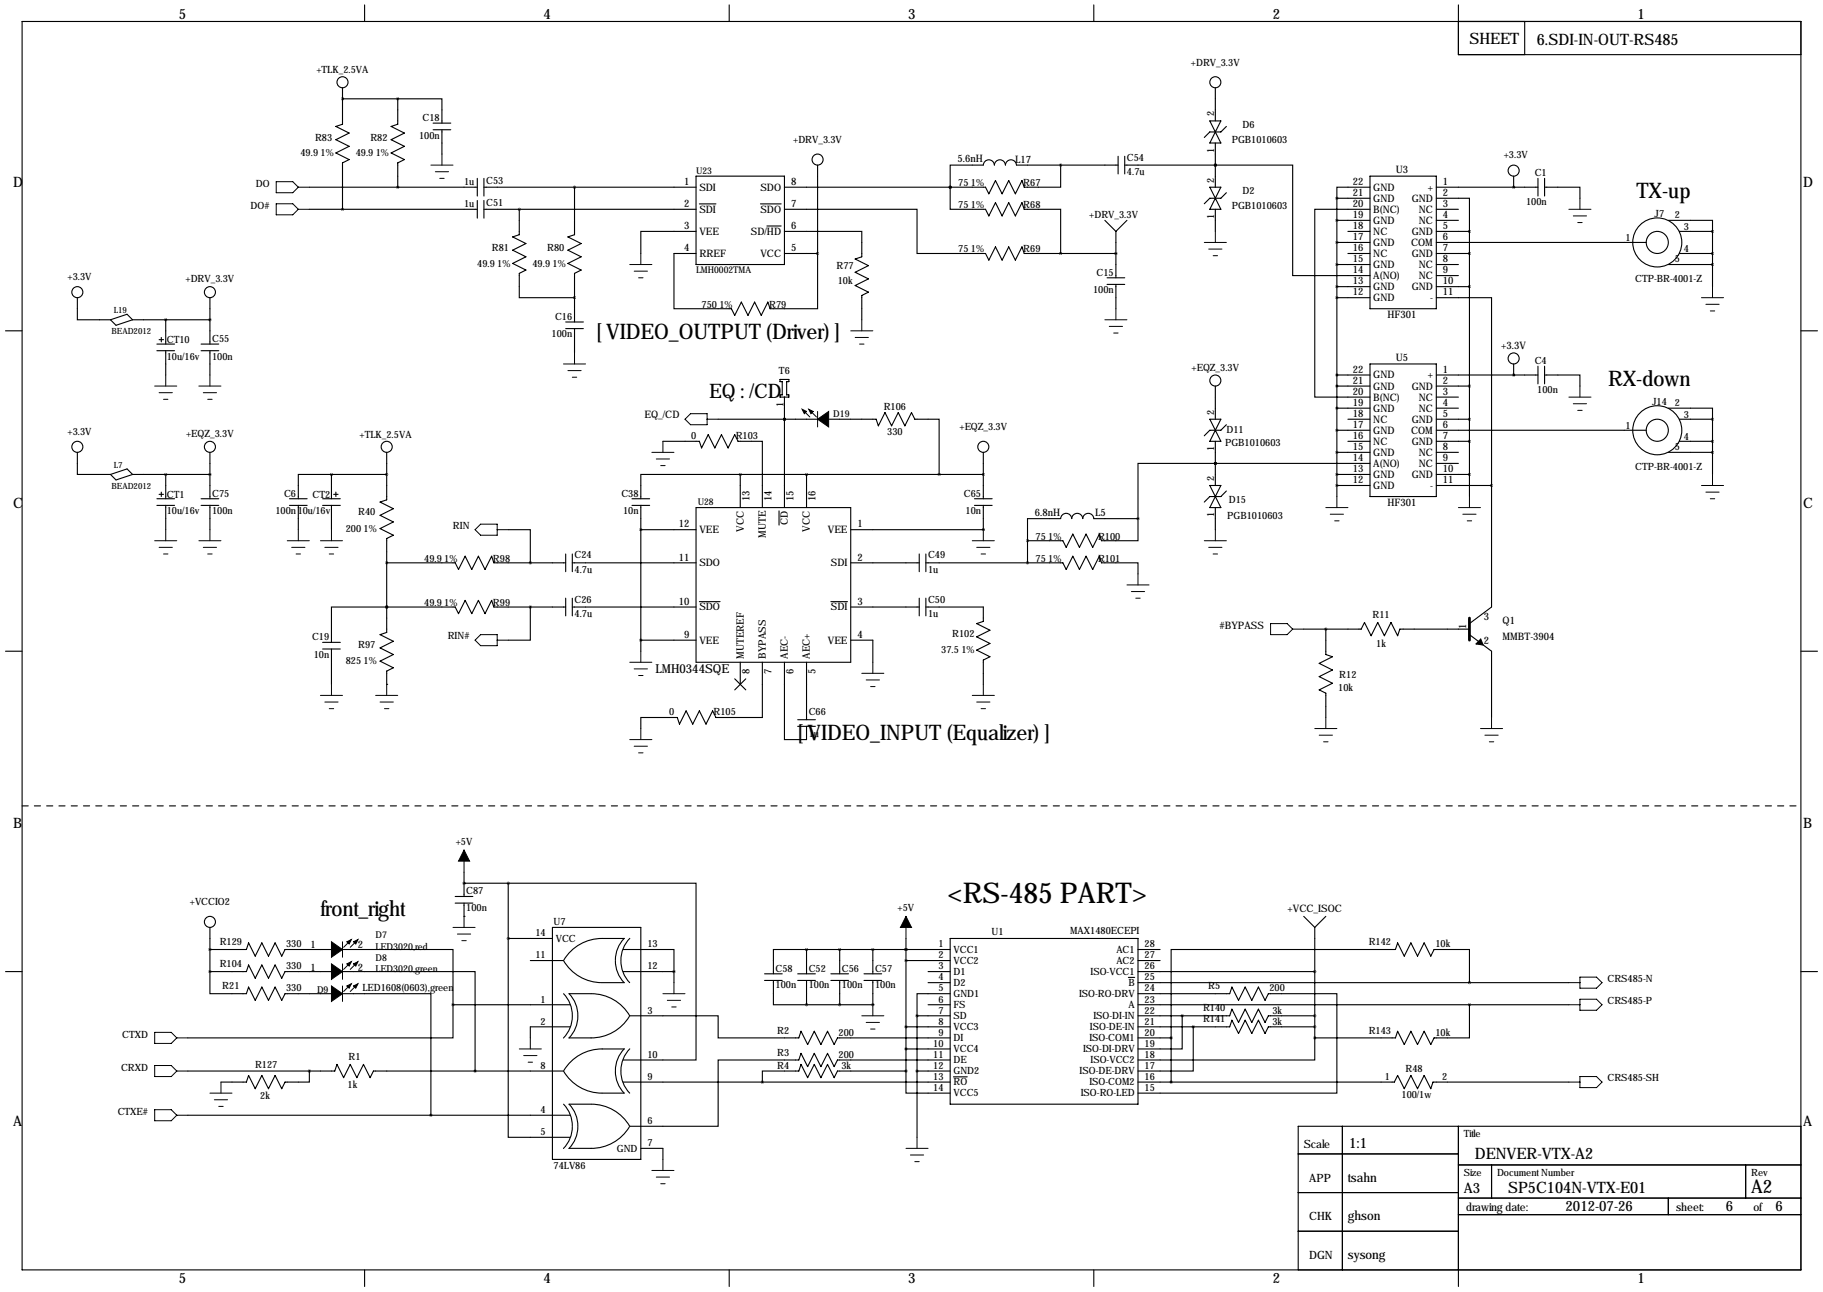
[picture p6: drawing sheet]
<svg xmlns="http://www.w3.org/2000/svg" width="419mm" height="297mm" viewBox="0 0 419 297" stroke-linecap="round" stroke-linejoin="round" font-family="sans-serif">
<g fill="none" stroke="#000" stroke-width=".25">
<path d="M5.1 4.9h408.9v287.1h-408.9zM83.8 1.1v3.8M167.6 1.1v3.8M251.5 1.1v3.8M335.3 1.1v11.5h78.7M350.5 4.9v7.7M78.7 22.7h.1M78.7 20.2v8.4l-1.5 .5 3.1 1.5-3.1 1.5 3.1 1.5-3.1 1.6 3.1 1.5-1.6 .8v10.6M78.7 22.7h12.7M91.4 22.7h10.2v5.6M91.4 22.7v5.9l-1.5 .5 3.1 1.5-3.1 1.5 3.1 1.5-3.1 1.6 3.1 1.5-1.6 .8v5.5M99.6 28.3h4"/>
<path d="M99.6 29.8h4M101.6 29.8v5.6M188 38v20.3M243.8 38v5h-8.3l-.6-1.5-1.5 3.1-1.5-3.1-1.5 3.1-1.5-3.1-1.6 3.1-.7-1.6h-46.3M257 38h-23.3a1.27 1.27 0 0 0-1.3-1.3 1.27 1.27 0 0 0-1.3 1.2 1.27 1.27 0 0 0-1.2-1.2 1.27 1.27 0 0 0-1.3 1.2 1.27 1.27 0 0 0-1.3-1.2 1.27 1.27 0 0 0-1.2 1.2l-7.7 .1v5M257 35.9v4.1M258.6 35.9v4.1M258.6 38h20.8M278.1 27.8h2.6l-2.6 5.1h2.6zM279.4 38h17.8v25.4h17.8M279.4 38h.1M279.4 20.2v7.6"/>
<path d="M279.4 32.9v10.1M281.9 29.1l-1.2 1.2h-2.6l-1.2 1.3M71.1 43h38.6M71.1 48.1h38.6M109.7 41v4.1M109.7 46.1v4.1M111.3 43h48.7M111.3 48.1h48.7M111.3 41v4.1M111.3 46.1v4.1M119.4 48.1v5.9l-1.5 .5 3 1.5-3 1.5 3 1.5-3 1.6 3 1.5-1.5 .8v5.5h12.7M132.1 43v11l-1.5 .5 3 1.5-3 1.5 3 1.5-3 1.6 3 1.5-1.5 .8v11.1"/>
<path d="M160 53.2h-12.7v5.1M160 58.3h-5.1v12.7h13.2l.8 1.5 1.5-3 1.6 3 1.5-3 1.5 3 1.5-3 .5 1.5h11v-12.7M160 40.5h20.3v20.3h-20.3zM160.8 46.9h3.8M174.8 46.9h4.8M176.3 52h3.3M180.3 48.1h30.5v10.2h15.8l.7 1.5 1.6-3 1.5 3 1.5-3 1.5 3 1.5-3 .6 1.5h21M180.3 53.2h17.8v5.8l-1.5 .5 3 1.6-3 1.5 3 1.5-3 1.5 3 1.6-1.5 .7v5.6M180.3 58.3h7.7M218.4 43v5.1h8.2l.7 1.5 1.6-3 1.5 3 1.5-3 1.5 3 1.5-3 .6 1.5h8.3v10.2M218.4 43h.1M254 50.7l2.5 2.5"/>
<path d="M256.5 53.2v10.7M259.1 50.7l-2.6 2.5M278.1 43l2.6 5.1h-2.6l2.6-5.1zM279.4 48.1v5.1M281.9 44.3l-1.2 1.3h-2.6l-1.2 1.2M307.3 55.7h7.7M307.3 50.7h7.7M307.3 45.6h7.7M307.3 45.6v68.6M309.9 53.2h5.1M309.9 58.3h5.1M315 43h-7.7v2.6"/>
<path d="M315 48.1h-12.7v43.2h12.7M315 40.5h15.2v30.5h-15.2zM330.2 45.6h7.6v7.6M330.2 55.7h48.3M330.2 50.7h5.1M330.2 53.2h7.6M330.2 58.3h7.6M330.2 43h23.4M330.2 48.1h5.1M337.8 53.2v61M348 43h.1M348 40.5v2.5"/>
<path d="M353.6 41v4.1M355.1 43h8.1v2.6M355.1 41v4.1M383.5 50.7h10.2v2.5M386.1 53.2h7.6M386.1 58.3h7.6M393.7 53.2v12.7M1.3 76.1h3.8M17.8 68.4v5.1h7.6M25.4 73.5l3.8-1.3 1.3 1.3M25.4 73.5l1.3 1.3 3.8-1.3M30.5 73.5h17.8"/>
<path d="M36.1 79.1h4M36.6 78.1h1M37.1 77.6v1M38.1 73.5v5.6M46.2 79.1h4.1M48.3 68.4v10.7M130 74h4.1M130 75.6h4.1M132.1 75.6v5.5M254.5 63.9h4.1M254.5 65.4h4.1M256.5 65.4v5.6"/>
<path d="M307.3 60.8h7.7M307.3 65.9h7.7M307.3 68.4h7.7M330.2 68.4h12.7v43.2M330.2 60.8h5.1M330.2 63.4h5.1M330.2 65.9h7.6M383.5 60.8h10.2M414 76.1h3.8M36.1 80.6h4M38.1 80.6v5.6M46.2 80.6h4.1"/>
<path d="M48.3 80.6v5.6M165.1 96.4h22.9M179.3 87.2h2.1v.5h-.6v3.1h.6v.5h-2.1v-.5h.5v-3.1h-.5zM180.3 96.4h.1M180.3 91.3v25.4M190.5 96.4h10.9l.5 1.5 1.6-3 1.5 3 1.5-3 1.5 3 1.5-3 .8 1.5h5.6v12.7M278.1 96.4h2.6l-2.6 5.1h2.6zM279.4 88.8v7.6M281.9 97.6l-1.2 1.3h-2.6l-1.2 1.3M307.3 98.9h7.7M307.3 93.8h7.7M307.3 86.2h7.7"/>
<path d="M307.3 88.8h7.7M309.9 96.4h5.1M315 83.7h15.2v30.5h-15.2zM330.2 98.9h48.3M330.2 93.8h5.1M330.2 96.4h7.6M330.2 86.2h23.4M330.2 88.8h7.6M330.2 91.3h5.1M348 86.2h.1M348 83.7v2.5M353.6 84.2v4.1"/>
<path d="M355.1 86.2h8.1v2.6M355.1 84.2v4.1M383.5 93.8h10.2v2.6M386.1 96.4h7.6M393.7 96.4v12.7M17.8 104v5.1h7.6M25.4 109.1l3.8-1.3 1.3 1.3M25.4 109.1l1.3 1.2 3.8-1.2M30.5 109.1h17.8M36.1 114.7h4M36.1 116.2h4M36.6 113.7h1"/>
<path d="M37.1 113.1v1.1M38.1 109.1v5.6M38.1 116.2v5.6M46.2 114.7h4.1M46.2 116.2h4.1M48.3 104v10.7M48.3 116.2v5.6M66.5 114.7h4.1M66.5 116.2h4.1M68.6 116.2v5.6M74.2 114.7h4M74.2 116.2h4"/>
<path d="M76.2 109.1h-7.6v5.6M76.2 109.1h12.7M76.2 109.1v5.6M76.2 116.2v5.6M76.7 113.7h1M77.2 113.1v1.1M88.9 104v10.9l-1.5 .5 3 1.6-3 1.5 3 1.5-3 1.5 3 1.5-1.5 .8v21.6l-1.5 .5 3 1.5-3 1.6 3 1.5-3 1.5 3 1.5-1.5 .8v3M145.3 114.7h4.1M145.3 116.2h4.1M147.3 116.2v33.5M152.4 101.5h8.4l.5 1.5 1.5-3.1 1.5 3.1 1.6-3.1 1.5 3.1 1.5-3.1 .8 1.6h5.6v15.2M160 116.7h35.6v35.6h-35.6z"/>
<path d="M170.2 109.1h-22.9v5.6M170.2 109.1h55.9M170.2 109.1v7.6M179.1 117.5v3.2M185.4 109.1v7.6M224 114.7h4.1M224 116.2h4.1M226.1 104v10.7M226.1 116.2v5.6M243.8 119.2h-7.6v5.1M243.8 119.2a1.27 1.27 0 0 1 1.3-1.2 1.27 1.27 0 0 1 1.3 1.2M246.4 119.2a1.27 1.27 0 0 1 1.3-1.2 1.27 1.27 0 0 1 1.2 1.2"/>
<path d="M248.9 119.2a1.27 1.27 0 0 1 1.3-1.2 1.27 1.27 0 0 1 1.3 1.2h10.1M261.6 119.2v5.1h-8.4l-.5-1.5-1.5 3-1.5-3-1.5 3-1.6-3-1.5 3-.8-1.5h-8.1M278.1 111.6h2.6l-2.6 5.1h2.6zM279.4 106.5h-17.8v12.7M279.4 106.5h.1M279.4 106.5h35.6M279.4 101.5v10.1M279.4 116.7v5.1M281.9 112.9l-1.2 1.3h-2.6l-1.2 1.2M307.3 104h7.7M307.3 109.1h7.7M307.3 111.6h7.7"/>
<path d="M309.9 101.5h5.1M330.2 101.5h7.6M330.2 104h5.1M330.2 106.5h5.1M330.2 109.1h7.6M330.2 111.6h12.7M342.9 111.6v28l-5.1 3.8M383.5 104h10.2M386.1 101.5h7.6M88.9 139.6h-12.7v8.1M88.9 139.6h.1M88.9 129.4h15.7l.8 1.5 1.5-3 1.6 3 1.5-3 1.5 3 1.5-3 .5 1.5h16.5"/>
<path d="M88.9 139.6h15.7l.8 1.5 1.5-3.1 1.6 3.1 1.5-3.1 1.5 3.1 1.5-3.1 .5 1.6h16.5M116.8 121.8h5.1v7.6M121.9 139.6v7.6h-5.1M130 127.4v4M130 137.5v4.1M131.6 129.4h28.4M131.6 139.6h28.4M131.6 127.4v4M131.6 137.5v4.1M147.3 121.8h12.7M160.8 138.3h4.7M191 138.3h3.8"/>
<path d="M195.6 129.4h15.7M195.6 139.6h15.7M195.6 121.8h30.5M211.3 127.4v4M211.3 137.5v4.1M212.9 129.4h31.4l.8 1.5 1.5-3 1.6 3 1.5-3 1.5 3 1.5-3 .5 1.5h8.4v2.5M212.9 139.6h13.2v3.3l-1.6 .5 3.1 1.5-3.1 1.5 3.1 1.5-3.1 1.6 3.1 1.5-1.5 .8v5.5M212.9 127.4v4M212.9 137.5v4.1M226.1 121.8h.1M236.2 124.3v5.1M1.3 149.7h3.8"/>
<path d="M74.2 147.7h4M74.2 149.2h4M76.2 149.2v8.1M88.9 157.3h.1M147.3 147.2h12.7M168.9 156.1l2.5 2.5M170.2 152.3v5M171.4 156.1l-2.5 2.5M175.3 152.3v12.7h-10.7l-.8-1.6-1.5 3.1-1.5-3.1-1.5 3.1-1.6-3.1-1.5 3.1-.5-1.5h-8.4v2.5M180.3 152.3v17.7h5.1v-3M185.4 152.3v13.2M195.6 147.2h5.1v5.1"/>
<path d="M299.7 144.6h13.2l.8-1.5 1.5 3.1 1.5-3.1 1.6 3.1 1.5-3.1 1.5 3.1 .5-1.6h16M304.8 144.6v5.9l1.5 .5-3 1.5 3 1.5-3 1.6 3 1.5-3 1.5 1.5 .8v5.6M337.8 145.9l5.1 3.8v15.3M414 149.7h3.8M183.4 167h4.1M183.4 165.5h4.1M48.3 213.2v10.2M48.3 218.3h8.3l.5-1.5 1.6 3 1.5-3 1.5 3 1.5-3 1.6 3 .7-1.5h10.7M78.7 218.3h25.4v12.7M104.6 206.1h4.1M104.6 207.6h4.1M106.7 210.7h.1"/>
<path d="M106.7 203.1h.1M106.7 200.5v5.6M106.7 207.6v3.1M106.7 203.1h10.1M116.8 203.1h43.2v40.6h-16.7M116.8 215.8v45.7h14.3M116.8 215.8h10.2M116.8 203.1v12.7M127 213.2h20.3v53.4h-20.3zM143.3 218.3h11.6v5.1M144.8 215.7a7.2 7.2 0 0 0-2.1 5M185.4 218.3h-7.6v5.6"/>
<path d="M185.4 218.3h33M185.4 218.3v5.6M193 218.3v5.6M200.7 218.3v5.6M208.3 218.3h.1M208.3 215.8v30.4M218.4 215.8h43.2v38.1h-43.2zM261.6 218.3h5.1M299.7 210.7l2.6 2.5M302.3 213.2v25.4M304.8 210.7l-2.5 2.5M1.3 223.4h3.8"/>
<path d="M48.3 223.4v5.1h8.3l.5-1.6 1.6 3.1 1.5-3.1 1.5 3.1 1.5-3.1 1.6 3.1 .7-1.5h10.7M48.3 223.4h8.3l.5-1.5 1.6 3 1.5-3 1.5 3 1.5-3 1.6 3 .7-1.5h10.7M78.7 223.4h30.5v22.8M78.7 228.5h20.4v27.9M104.1 231v7.6h-60.9M104.1 231h27M121.9 220.8h7.6M129.6 220.8a10.2 10.2 0 0 0 8.8 5.1M129.6 228.5a7.2 7.2 0 0 1 2 5M129.6 220.7a10.2 10.2 0 0 1 8.8-4.9l5.1-.1a7.2 7.2 0 0 0-2 5M131.1 236.1h-9.2v2.5M131.6 233.6a7.2 7.2 0 0 1-2.1 5"/>
<path d="M132.8 233.6a7.2 7.2 0 0 1-2 5 21.8 21.8 0 0 0 8.2-.5 10.2 10.2 0 0 0 5.7-4.4M135.9 228.5h-5.1a7.2 7.2 0 0 1 2 5M135.9 228.5a10.2 10.2 0 0 1 8.9 5M141.5 220.9a7.2 7.2 0 0 0 2 5h-5.1M142.7 220.9a7.2 7.2 0 0 0 2.1 5M143.3 223.4h11.6M144.8 233.5h20.3v5.1h18.5l.5-1.5 1.6 3 1.5-3 1.5 3 1.5-3 1.6 3 .7-1.5h25.9M154.9 223.4v2.5M175.8 223.9h4M175.8 225.4h4M177.8 225.4v5.6h7.6M183.4 223.9h4.1"/>
<path d="M183.4 225.4h4.1M185.4 231h15.3M185.4 225.4v5.6M191 223.9h4.1M191 225.4h4.1M193 225.4v5.6M198.6 223.9h4.1M198.6 225.4h4.1M200.7 231h.1M200.7 225.4v5.6M208.3 236.1h10.1M208.3 220.8h10.1"/>
<path d="M210.8 233.5h7.6M210.8 233.5v28M213.4 223.4h5M213.4 231h5M213.4 225.9h5M218.4 228.5h-7.6v5M259.4 224.7h1.5M261.6 228.5h21.1l.5-1.6 1.5 3.1 1.6-3.1 1.5 3.1 1.5-3.1 1.5 3.1 .8-1.5h15.7v22.8h-45.7M261.6 223.4h40.7M261.6 233.5h21.1l.5-1.5 1.5 3.1 1.6-3.1 1.5 3.1 1.5-3.1 1.5 3.1 .8-1.6h10.7M261.6 238.6h7.6M261.6 231h99.1"/>
<path d="M261.6 236.1h21.1l.5-1.5 1.5 3 1.6-3 1.5 3 1.5-3 1.5 3 .8-1.5h10.7M261.6 225.9h99.1M261.6 220.8h5.1M269.2 238.6v10.2M271.8 233.5v7.7h-10.2M274.3 236.1v10.1h-12.7M302.3 238.6v5.1h-40.7M337.8 225.9v-7.6h-8.1l-.8 1.5-1.5-3-1.5 3-1.5-3-1.6 3-1.5-3-.5 1.5h-51.6v20.3M337.8 231v7.6h-8.1l-.8 1.5-1.5-3-1.5 3-1.5-3-1.6 3-1.5-3-.5 1.5h-18.5M414 223.4h3.8M43.2 246.2h33.8l.5-1.5 1.5 3.1 1.5-3.1 1.5 3.1 1.6-3.1 1.5 3.1 .8-1.6h43.7a10.2 10.2 0 0 0 8.8 5.1M43.2 256.4h87.9"/>
<path d="M71.1 246.2v2.6h-5.6l-.7 1.5-1.6-3-1.5 3-1.5-3-1.5 3-1.6-3-.5 1.5h-5.8M129.6 253.9a7.2 7.2 0 0 1 2 5M129.6 246.1a10.2 10.2 0 0 1 8.8-4.9l5.1-.1a7.2 7.2 0 0 0-2 5M131.6 259a7.2 7.2 0 0 1-2.1 5M132.8 259a7.2 7.2 0 0 1-2 5 21.8 21.8 0 0 0 8.2-.5 10.2 10.2 0 0 0 5.7-4.4M135.9 253.9h-5.1a7.2 7.2 0 0 1 2 5M141.5 246.3a7.2 7.2 0 0 0 2 5h-5.1M142.7 246.3a7.2 7.2 0 0 0 2.1 5M143.3 248.8h75.1M144.8 241.1a7.2 7.2 0 0 0-2.1 5M208.3 246.2v5.1h10.1M208.3 246.2h-15.8l-.7 1.6-1.6-3.1-1.5 3.1-1.5-3.1-1.5 3.1-1.6-3.1-.5 1.5h-8.3v2.6"/>
<path d="M208.3 241.2h10.1M210.8 246.2h7.6M218.4 243.7h-25.9l-.7 1.5-1.6-3-1.5 3-1.5-3-1.5 3-1.6-3-.5 1.5h-18.5v15.2h-20.3a10.2 10.2 0 0 0-8.9-5M219.2 247.6h3.2M261.6 248.8h58.9l.8-1.5 1.5 3 1.6-3 1.5 3 1.5-3 1.5 3 .5-1.5h31.3M308.6 258.9v33.1M335.3 258.9v36.9M414 258.9h-115.6v33.1M147.3 264h5.1v2.6M298.4 274.2h36.9M298.4 265.3h36.9M335.3 279.3h78.7"/>
<path d="M335.3 275.4h78.7M335.3 267.8h78.7M342.9 267.8v7.6M383.5 275.4v3.9M401.3 267.8v7.6M83.8 292v3.8M167.6 292v3.8M251.5 292v3.8M298.4 283.1h36.9"/>
<circle cx="78.7" cy="18.9" r="1.27"/>
<circle cx="279.4" cy="18.9" r="1.27"/>
<circle cx="188" cy="36.7" r="1.27"/>
<circle cx="348" cy="39.2" r="1.27"/>
<circle cx="381" cy="55.7" r="5.6"/>
<circle cx="381" cy="55.7" r="2.54"/>
<circle cx="17.8" cy="67.2" r="1.27"/>
<circle cx="48.3" cy="67.2" r="1.27"/>
<circle cx="279.4" cy="87.5" r="1.27"/>
<circle cx="348" cy="82.4" r="1.27"/>
<circle cx="381" cy="98.9" r="5.6"/>
<circle cx="381" cy="98.9" r="2.54"/>
<circle cx="17.8" cy="102.7" r="1.27"/>
<circle cx="48.3" cy="102.7" r="1.27"/>
<circle cx="88.9" cy="102.7" r="1.27"/>
<circle cx="226.1" cy="102.7" r="1.27"/>
<circle cx="48.3" cy="211.9" r="1.27"/>
</g>
<path d="M5.1 185.3h408.9" fill="none" stroke="#000" stroke-width=".25" stroke-dasharray="1.4 1.4"/>
<path d="M337.8 142.1v5.1" fill="none" stroke="#000" stroke-width=".63"/>
<path d="M340.4 146.9l.6 1.4-1.7-.3z" fill="#000" stroke="#000" stroke-width=".25"/>
<g fill="none" stroke="#000" stroke-width=".23">
<path d="M99.1 38h5M100.1 39.5h3M101.6 35.4v2.6M63.5 46.8h3.8l1.3 1.3-1.3 1.3h-3.8zM63.5 41.8h3.8l1.3 1.2-1.3 1.3h-3.8zM68.6 48.1h2.5M68.6 43h2.5M101.1 41h1M147.3 58.3v2.5M276.9 55.7h5M277.9 57.3h3M278.9 58.8h1"/>
<path d="M279.4 53.2v2.5M360.7 48.1h5.1M361.7 49.6h3M362.7 51.2h1M363.2 45.6v2.5M144.8 60.8h5.1M145.8 62.3h3M146.8 63.9h1M195.6 76.1h5.1M196.6 77.6h3M197.6 79.1h1M198.1 73.5v2.6"/>
<path d="M254 73.5h5.1M255 75h3.1M256 76.6h1M256.5 71v2.5M391.2 68.4h5M392.2 70h3M393.2 71.5h1M393.7 65.9v2.5M35.6 88.8h5M36.6 90.3h3M37.6 91.8h1M38.1 86.2v2.6"/>
<path d="M45.7 88.8h5.1M46.7 90.3h3.1M47.8 91.8h1M48.3 86.2v2.6M129.5 83.7h5.1M130.6 85.2h3M131.6 86.7h1M132.1 81.1v2.6M158.7 95.1h3.9v2.5h-3.9l-1.2-1.2zM162.6 96.4h2.5M184.7 94.3l1.5 1.6M186.2 94.3l1.5 1.6"/>
<path d="M188 94.6v3.6M360.7 91.3h5.1M361.7 92.8h3M362.7 94.3h1M363.2 88.8v2.5M149.9 104h5M150.9 105.5h3M151.9 107h1M152.4 101.5v2.5M304.8 116.7h5.1M305.8 118.2h3.1M306.8 119.7h1"/>
<path d="M307.3 114.2v2.5M335.3 116.7h5.1M336.3 118.2h3M337.3 119.7h1M337.8 114.2v2.5M391.2 111.6h5M392.2 113.1h3M393.2 114.7h1M393.7 109.1v2.5M35.6 124.3h5M36.6 125.8h3M37.6 127.4h1"/>
<path d="M38.1 121.8v2.5M45.7 124.3h5.1M46.7 125.8h3.1M47.8 127.4h1M48.3 121.8v2.5M66 124.3h5.1M67.1 125.8h3M68.1 127.4h1M68.6 121.8v2.5M73.7 124.3h5M74.7 125.8h3M75.7 127.4h1"/>
<path d="M76.2 121.8v2.5M109.2 121.8l1.3-1.3h3.8v2.5h-3.8zM114.3 121.8h2.5M223.5 124.3h5.1M224.5 125.8h3.1M225.6 127.4h1M226.1 121.8v2.5M259.1 134.5h5.1M260.1 136h3M261.1 137.5h1M261.6 131.9v2.6M276.9 124.3h5"/>
<path d="M277.9 125.8h3M278.9 127.4h1M279.4 121.8v2.5M73.7 159.9h5M76.2 157.3v2.6M86.4 159.9h5M88.9 157.3v2.6M110.5 145.9h3.8v2.5h-3.8l-1.3-1.2zM114.3 147.2h2.5M144.8 152.3h5.1M145.8 153.8h3M146.8 155.3h1"/>
<path d="M147.3 149.7v2.6M198.1 154.8h5.1M199.1 156.3h3.1M200.2 157.8h1M200.7 152.3v2.5M223.5 159.9h5.1M226.1 157.3v2.6M292.1 143.4h3.8l1.3 1.2-1.3 1.3h-3.8zM297.2 144.6h2.5M74.7 161.4h3M75.7 162.9h1M87.4 161.4h3"/>
<path d="M88.4 162.9h1M144.8 170h5.1M145.8 171.6h3M146.8 173.1h1M147.3 167.5v2.5M224.5 161.4h3.1M225.6 162.9h1M302.3 167.5h5M303.3 169h3M304.3 170.5h1M304.8 165v2.5M340.4 167.5h5"/>
<path d="M341.4 169h3M342.4 170.5h1M342.9 165v2.5M106.7 195.4v5.1M78.7 216.5v3.6M80.5 216.3l-1.5 1.5M82 216.3l-1.5 1.5M104.1 213.2h5.1M105.2 214.7h3M106.2 216.3h1M106.7 210.7v2.5M208.3 210.7v5.1"/>
<path d="M35.6 237.3h3.8l1.2 1.3-1.2 1.3h-3.8zM40.6 238.6h2.6M78.7 221.6v3.6M78.7 226.7v3.5M80.5 226.4l-1.5 1.6M80.5 221.3l-1.5 1.6M82 226.4l-1.5 1.6M82 221.3l-1.5 1.6M121.9 238.6v2.6M152.4 228.5h5.1M153.4 230h3.1M154.4 231.5h1"/>
<path d="M154.9 225.9v2.6M198.1 233.5h5.1M199.1 235.1h3.1M200.2 236.6h1M200.7 231v2.5M360.7 231h2.5M360.7 225.9h2.5M363.2 224.6h3.8l1.3 1.3-1.3 1.3h-3.8zM363.2 229.7h3.8l1.3 1.3-1.3 1.3h-3.8zM35.6 245h3.8l1.2 1.2-1.2 1.3h-3.8zM35.6 255.1h3.8l1.2 1.3-1.2 1.3h-3.8zM40.6 246.2h2.6"/>
<path d="M40.6 256.4h2.6M48.3 251.3h5M49.3 252.8h3M50.3 254.4h1M50.8 248.8v2.5M119.4 241.2h5.1M120.4 242.7h3M121.4 244.2h1M360.7 248.8h2.5M363.2 247.5h3.8l1.3 1.3-1.3 1.2h-3.8zM149.9 269.1h5M150.9 270.6h3"/>
<path d="M151.9 272.1h1M152.4 266.6v2.5M208.3 264h5.1M209.3 265.5h3M210.3 267.1h1M210.8 261.5v2.5"/>
</g>
<g fill="#000" stroke="#000" stroke-width=".23">
<path d="M184.4 94.1l1 .5-.5 .5zM185.9 94.1l1 .5-.5 .5zM188 96.4l2.5-1.8v3.6zM106.7 195.4l1.2 2.6h-2.5zM76.2 216.5l2.5 1.8-2.5 1.8zM79.8 216.5l1-.5-.5 1zM81.3 216.5l1-.5-.5 1zM208.3 210.7l1.2 2.5h-2.5zM76.2 226.7l2.5 1.8-2.5 1.7zM76.2 221.6l2.5 1.8-2.5 1.8zM79.8 226.7l1-.5-.5 1zM79.8 221.6l1-.5-.5 1z"/>
<path d="M81.3 226.7l1-.5-.5 1zM81.3 221.6l1-.5-.5 1z"/>
</g>
<path d="M307.3 45.6a.05 .05 0 0 0 .1 0 .05 .05 0 0 0-.1 0zM307.3 65.9a.05 .05 0 0 0 .1 0 .05 .05 0 0 0-.1 0zM307.3 60.8a.05 .05 0 0 0 .1 0 .05 .05 0 0 0-.1 0zM307.3 55.7a.05 .05 0 0 0 .1 0 .05 .05 0 0 0-.1 0zM307.3 50.7a.05 .05 0 0 0 .1 0 .05 .05 0 0 0-.1 0zM307.3 68.4a.05 .05 0 0 0 .1 0 .05 .05 0 0 0-.1 0zM307.3 88.8a.05 .05 0 0 0 .1 0 .05 .05 0 0 0-.1 0zM307.3 109.1a.05 .05 0 0 0 .1 0 .05 .05 0 0 0-.1 0zM307.3 104a.05 .05 0 0 0 .1 0 .05 .05 0 0 0-.1 0zM307.3 98.9a.05 .05 0 0 0 .1 0 .05 .05 0 0 0-.1 0zM307.3 93.8a.05 .05 0 0 0 .1 0 .05 .05 0 0 0-.1 0zM307.3 111.6a.05 .05 0 0 0 .1 0 .05 .05 0 0 0-.1 0zM307.3 86.2a.05 .05 0 0 0 .1 0 .05 .05 0 0 0-.1 0zM243.8 38a.05 .05 0 0 0 .1 0 .05 .05 0 0 0-.1 0zM187.9 58.3a.05 .05 0 0 0 .1 0 .05 .05 0 0 0-.1 0zM256.5 58.3a.05 .05 0 0 0 .1 0 .05 .05 0 0 0-.1 0zM218.4 43a.05 .05 0 0 0 .1 0 .05 .05 0 0 0-.1 0zM218.4 43a.05 .05 0 0 0 .1 0 .05 .05 0 0 0-.1 0zM243.8 58.3a.05 .05 0 0 0 .1 0 .05 .05 0 0 0-.1 0zM91.4 43a.05 .05 0 0 0 .1 0 .05 .05 0 0 0-.1 0zM78.7 48.1a.05 .05 0 0 0 .1 0 .05 .05 0 0 0-.1 0zM78.7 22.7a.05 .05 0 0 0 .1 0 .05 .05 0 0 0-.1 0zM91.4 22.7a.05 .05 0 0 0 .1 0 .05 .05 0 0 0-.1 0zM48.2 73.5a.05 .05 0 0 0 .1 0 .05 .05 0 0 0-.1 0zM269.2 248.8a.05 .05 0 0 0 .1 0 .05 .05 0 0 0-.1 0zM302.2 233.5a.05 .05 0 0 0 .1 0 .05 .05 0 0 0-.1 0zM175.2 248.8a.05 .05 0 0 0 .1 0 .05 .05 0 0 0-.1 0zM154.9 223.4a.05 .05 0 0 0 .1 0 .05 .05 0 0 0-.1 0zM302.2 236.1a.05 .05 0 0 0 .1 0 .05 .05 0 0 0-.1 0zM269.2 238.6a.05 .05 0 0 0 .1 0 .05 .05 0 0 0-.1 0zM302.2 238.6a.05 .05 0 0 0 .1 0 .05 .05 0 0 0-.1 0zM116.8 203.1a.05 .05 0 0 0 .1 0 .05 .05 0 0 0-.1 0zM302.2 223.4a.05 .05 0 0 0 .1 0 .05 .05 0 0 0-.1 0zM48.2 218.3a.05 .05 0 0 0 .1 0 .05 .05 0 0 0-.1 0zM104.1 231a.05 .05 0 0 0 .1 0 .05 .05 0 0 0-.1 0zM193 218.3a.05 .05 0 0 0 .1 0 .05 .05 0 0 0-.1 0zM200.6 218.3a.05 .05 0 0 0 .1 0 .05 .05 0 0 0-.1 0zM200.6 231a.05 .05 0 0 0 .1 0 .05 .05 0 0 0-.1 0zM193 231a.05 .05 0 0 0 .1 0 .05 .05 0 0 0-.1 0zM116.8 215.8a.05 .05 0 0 0 .1 0 .05 .05 0 0 0-.1 0zM48.2 223.4a.05 .05 0 0 0 .1 0 .05 .05 0 0 0-.1 0zM99 256.4a.05 .05 0 0 0 .1 0 .05 .05 0 0 0-.1 0zM226 121.8a.05 .05 0 0 0 .1 0 .05 .05 0 0 0-.1 0zM226 109.1a.05 .05 0 0 0 .1 0 .05 .05 0 0 0-.1 0zM180.3 96.4a.05 .05 0 0 0 .1 0 .05 .05 0 0 0-.1 0zM48.2 109.1a.05 .05 0 0 0 .1 0 .05 .05 0 0 0-.1 0zM180.3 96.4a.05 .05 0 0 0 .1 0 .05 .05 0 0 0-.1 0z" fill="#000" stroke="#000" stroke-width=".63"/>
<text font-size="6.6" x="217.9" y="207.6">&lt;RS-485 PART&gt;</text>
<g font-size="4.9">
<text x="376.2" y="45.6">TX-up</text>
<text x="137.1" y="77.8">[ VIDEO_OUTPUT (Driver) ]</text>
<text x="369.7" y="88.8">RX-down</text>
<text x="183.4" y="170">[ VIDEO_INPUT (Equalizer) ]</text>
<text x="73.7" y="210.7">front_right</text>
</g>
<text font-size="4.6" x="163.1" y="91.6">EQ : /CD</text>
<text font-size="4.3" x="402.6" y="274.2">A2</text>
<g font-size="3.6">
<text x="337.8" y="10">SHEET</text>
<text x="353.3" y="10.3">6.SDI-IN-OUT-RS485</text>
<text x="339.1" y="266.6">DENVER-VTX-A2</text>
<text x="346.7" y="274.2">SP5C104N-VTX-E01</text>
</g>
<g font-size="3.3">
<text x="41.1" y="4.4">5</text>
<text x="125" y="4.4">4</text>
<text x="208.8" y="4.4">3</text>
<text x="292.6" y="4.4">2</text>
<text x="376.4" y="4.4">1</text>
<text x="3" y="43">D</text>
<text x="414.5" y="43">D</text>
<text x="3" y="116.7">C</text>
<text x="414.5" y="116.7">C</text>
<text x="3" y="190.4">B</text>
<text x="414.5" y="190.4">B</text>
<text x="3" y="258.9">A</text>
<text x="414.5" y="258.9">A</text>
<text x="310.1" y="264">1:1</text>
<text x="336.5" y="274.2">A3</text>
<text x="359.9" y="278.5">2012-07-26</text>
<text x="396.7" y="278.5">6</text>
<text x="408.2" y="278.5">6</text>
<text x="41.1" y="295">5</text>
<text x="125" y="295">4</text>
<text x="208.8" y="295">3</text>
<text x="292.6" y="295">2</text>
<text x="376.4" y="295">1</text>
</g>
<g font-size="3">
<text x="309.9" y="271.6">tsahn</text>
<text x="309.9" y="280.5">ghson</text>
<text x="309.9" y="289.4">sysong</text>
</g>
<text font-size="2.8" x="150.7" y="154.8">LMH0344SQE</text>
<g font-size="2.6">
<text x="299.7" y="264">Scale</text>
<text x="301" y="271.6">APP</text>
<text x="301" y="280.5">CHK</text>
<text x="337.1" y="278.5">drawing date:</text>
<text x="385.3" y="278.5">sheet:</text>
<text x="403.1" y="278.5">of</text>
<text x="301" y="289.4">DGN</text>
</g>
<g font-size="2.4">
<text x="220.1" y="37.3">5.6nH</text>
<text x="233.4" y="37.5">L17</text>
<text x="320.9" y="39.7">U3</text>
<text x="157.3" y="42.5">1</text>
<text x="157.3" y="47.6">2</text>
<text x="160.8" y="43.8">SDI</text>
<text x="174.8" y="43.8">SDO</text>
<text x="181.9" y="42.5">8</text>
<text x="181.9" y="47.6">7</text>
<text x="311" y="47.6">20</text>
<text x="311" y="45.1">21</text>
<text x="311" y="42.5">22</text>
<text x="315.7" y="46.4">GND</text>
<text x="315.7" y="43.8">GND</text>
<text x="324.5" y="46.4">GND</text>
<text x="328.2" y="43.8">+</text>
<text x="331.7" y="42.5">1</text>
<text x="331.7" y="45.1">2</text>
<text x="331.7" y="47.6">3</text>
<text x="157.3" y="52.7">3</text>
<text x="160.8" y="54">VEE</text>
<text x="160.8" y="48.9">SDI</text>
<text x="172.6" y="54">SD/HD</text>
<text x="174.8" y="48.9">SDO</text>
<text x="181.9" y="52.7">6</text>
<text x="311" y="52.7">18</text>
<text x="311" y="50.2">19</text>
<text x="315.7" y="54">NC</text>
<text x="315.7" y="51.4">GND</text>
<text x="315.7" y="48.9">B(NC)</text>
<text x="324.5" y="54">GND</text>
<text x="326.2" y="48.9">NC</text>
<text x="326.2" y="51.4">NC</text>
<text x="331.7" y="50.2">4</text>
<text x="331.7" y="52.7">5</text>
<text x="157.3" y="57.8">4</text>
<text x="160.8" y="59.1">RREF</text>
<text x="174.8" y="59.1">VCC</text>
<text x="181.9" y="57.8">5</text>
<text x="311" y="57.8">16</text>
<text x="311" y="55.2">17</text>
<text x="315.7" y="59.1">NC</text>
<text x="315.7" y="56.5">GND</text>
<text x="324.4" y="56.5">COM</text>
<text x="324.5" y="59.1">GND</text>
<text x="331.7" y="55.2">6</text>
<text x="331.7" y="57.8">7</text>
<text x="311" y="65.4">13</text>
<text x="311" y="62.9">14</text>
<text x="311" y="60.3">15</text>
<text x="315.7" y="64.1">A(NO)</text>
<text x="315.7" y="61.6">GND</text>
<text x="326.2" y="61.6">NC</text>
<text x="326.2" y="64.1">NC</text>
<text x="331.7" y="60.3">8</text>
<text x="331.7" y="62.9">9</text>
<text x="331.7" y="65.4">10</text>
<text x="311" y="67.9">12</text>
<text x="315.7" y="69.2">GND</text>
<text x="315.7" y="66.7">GND</text>
<text x="324.5" y="66.7">GND</text>
<text x="328.8" y="69.2">-</text>
<text x="331.7" y="67.9">11</text>
<text x="319" y="73.1">HF301</text>
<text x="320.9" y="82.9">U5</text>
<text x="345.1" y="80.1">+3.3V</text>
<text x="311" y="88.3">21</text>
<text x="311" y="85.7">22</text>
<text x="315.7" y="89.5">GND</text>
<text x="315.7" y="87">GND</text>
<text x="324.5" y="89.5">GND</text>
<text x="328.2" y="87">+</text>
<text x="331.7" y="85.7">1</text>
<text x="331.7" y="88.3">2</text>
<text x="311" y="95.9">18</text>
<text x="311" y="93.3">19</text>
<text x="311" y="90.8">20</text>
<text x="315.7" y="94.6">GND</text>
<text x="315.7" y="92.1">B(NC)</text>
<text x="326.2" y="92.1">NC</text>
<text x="326.2" y="94.6">NC</text>
<text x="331.7" y="90.8">3</text>
<text x="331.7" y="93.3">4</text>
<text x="331.7" y="95.9">5</text>
<text x="148.2" y="96.1">EQ_/CD</text>
<text x="311" y="101">16</text>
<text x="311" y="98.4">17</text>
<text x="315.7" y="99.7">GND</text>
<text x="315.7" y="97.2">NC</text>
<text x="324.4" y="99.7">COM</text>
<text x="324.5" y="97.2">GND</text>
<text x="331.7" y="98.4">6</text>
<text x="331.7" y="101">7</text>
<text x="311" y="106">14</text>
<text x="311" y="103.5">15</text>
<text x="315.7" y="107.3">A(NO)</text>
<text x="315.7" y="104.8">GND</text>
<text x="315.7" y="102.2">NC</text>
<text x="324.5" y="102.2">GND</text>
<text x="326.2" y="104.8">NC</text>
<text x="326.2" y="107.3">NC</text>
<text x="331.7" y="103.5">8</text>
<text x="331.7" y="106">9</text>
<text x="311" y="111.1">12</text>
<text x="311" y="108.6">13</text>
<text x="315.7" y="112.4">GND</text>
<text x="315.7" y="109.9">GND</text>
<text x="324.5" y="109.9">GND</text>
<text x="328.8" y="112.4">-</text>
<text x="331.7" y="108.6">10</text>
<text x="331.7" y="111.1">11</text>
<text x="172.3" y="115.2" transform="rotate(-90 172.3 115.2)">13</text>
<text x="177.3" y="115.2" transform="rotate(-90 177.3 115.2)">14</text>
<text x="182.4" y="115.2" transform="rotate(-90 182.4 115.2)">15</text>
<text x="187.5" y="115.2" transform="rotate(-90 187.5 115.2)">16</text>
<text x="237.9" y="118.5">6.8nH</text>
<text x="251.8" y="118.7">L5</text>
<text x="319" y="116.2">HF301</text>
<text x="156" y="121.3">12</text>
<text x="160.8" y="122.6">VEE</text>
<text x="171" y="122.2" transform="rotate(-90 171 122.2)">VCC</text>
<text x="176.1" y="123.7" transform="rotate(-90 176.1 123.7)">MUTE</text>
<text x="181.1" y="120.7" transform="rotate(-90 181.1 120.7)">CD</text>
<text x="186.2" y="122.2" transform="rotate(-90 186.2 122.2)">VCC</text>
<text x="190.3" y="122.6">VEE</text>
<text x="197.1" y="121.3">1</text>
<text x="156" y="128.9">11</text>
<text x="160.8" y="130.2">SDO</text>
<text x="191" y="130.2">SDI</text>
<text x="197.1" y="128.9">2</text>
<text x="156" y="139.1">10</text>
<text x="160.8" y="140.3">SDO</text>
<text x="191" y="140.3">SDI</text>
<text x="197.1" y="139.1">3</text>
<text x="341.1" y="142.6">3</text>
<text x="345.4" y="143.4">Q1</text>
<text x="157.3" y="146.7">9</text>
<text x="160.8" y="148">VEE</text>
<text x="190.3" y="148">VEE</text>
<text x="197.1" y="146.7">4</text>
<text x="280.4" y="144.6">#BYPASS</text>
<text x="337.1" y="144.6" transform="rotate(-90 337.1 144.6)">1</text>
<text x="341.1" y="148">2</text>
<text x="345.4" y="147.2">MMBT-3904</text>
<text x="171" y="151.5" transform="rotate(-90 171 151.5)">MUTEREF</text>
<text x="172.3" y="155" transform="rotate(-90 172.3 155)">8</text>
<text x="176.1" y="151.5" transform="rotate(-90 176.1 151.5)">BYPASS</text>
<text x="177.3" y="155" transform="rotate(-90 177.3 155)">7</text>
<text x="181.1" y="151.5" transform="rotate(-90 181.1 151.5)">AEC-</text>
<text x="182.4" y="155" transform="rotate(-90 182.4 155)">6</text>
<text x="186.2" y="151.5" transform="rotate(-90 186.2 151.5)">AEC+</text>
<text x="187.5" y="155" transform="rotate(-90 187.5 155)">5</text>
<text x="296" y="209.7">+VCC_ISOC</text>
<text x="71.4" y="218">1</text>
<text x="82.3" y="218">2</text>
<text x="71.4" y="223.1">1</text>
<text x="82.3" y="223.1">2</text>
</g>
<g font-size="2.3">
<text x="72.7" y="16.9">+TLK_2.5VA</text>
<text x="273.8" y="15.1">+DRV_3.3V</text>
<text x="97.1" y="27.8">C18</text>
<text x="279.1" y="26.8" transform="rotate(-90 279.1 26.8)">2</text>
<text x="285.6" y="29.3">D6</text>
<text x="69.1" y="35.9">49.9 1%</text>
<text x="72.4" y="32.4">R83</text>
<text x="81.8" y="35.9">49.9 1%</text>
<text x="85.1" y="32.4">R82</text>
<text x="96.3" y="31.9">100n</text>
<text x="182.4" y="32.9">+DRV_3.3V</text>
<text x="279.1" y="35.1" transform="rotate(-90 279.1 35.1)">1</text>
<text x="283.2" y="32.9">PGB1010603</text>
<text x="259.1" y="37">C54</text>
<text x="259.1" y="40.2">4.7u</text>
<text x="345.7" y="36.4">+3.3V</text>
<text x="352.8" y="40.5">C1</text>
<text x="58.8" y="43">DO</text>
<text x="106.7" y="42.5">1u</text>
<text x="106.7" y="47.6">1u</text>
<text x="111.8" y="42.3">C53</text>
<text x="111.8" y="47.4">C51</text>
<text x="220.3" y="42.8">75 1%</text>
<text x="220.3" y="47.9">75 1%</text>
<text x="235.3" y="42.8">R67</text>
<text x="235.3" y="47.9">R68</text>
<text x="279.1" y="42" transform="rotate(-90 279.1 42)">2</text>
<text x="285.6" y="44.6">D2</text>
<text x="350.9" y="47.1">100n</text>
<text x="57.6" y="48.1">DO#</text>
<text x="250.4" y="50.2">+DRV_3.3V</text>
<text x="279.1" y="50.3" transform="rotate(-90 279.1 50.3)">1</text>
<text x="283.2" y="48.1">PGB1010603</text>
<text x="380.4" y="49.9">J7</text>
<text x="385.1" y="50.2">2</text>
<text x="387.1" y="52.9">3</text>
<text x="113.1" y="57.8">R81</text>
<text x="125.8" y="57.8">R80</text>
<text x="220.3" y="58">75 1%</text>
<text x="235.3" y="58">R69</text>
<text x="373.7" y="55.5">1</text>
<text x="387.1" y="58">4</text>
<text x="15.5" y="64.4">+3.3V</text>
<text x="42.7" y="64.9">+DRV_3.3V</text>
<text x="109.7" y="61.3">49.9 1%</text>
<text x="122.4" y="61.3">49.9 1%</text>
<text x="192.3" y="61.8">R77</text>
<text x="192.6" y="65.4">10k</text>
<text x="252.1" y="63.4">C15</text>
<text x="375.9" y="64.9">CTP-BR-4001-Z</text>
<text x="385.1" y="60.3">5</text>
<text x="161.3" y="70.7">750 1%</text>
<text x="176.8" y="70.7">R79</text>
<text x="251.3" y="67.4">100n</text>
<text x="126.8" y="77.6">100n</text>
<text x="127.6" y="73.5">C16</text>
<text x="38.4" y="78.9">CT10</text>
<text x="38.4" y="82.7">10u/16v</text>
<text x="48.8" y="78.6">C55</text>
<text x="48.8" y="82.7">100n</text>
<text x="352.8" y="83.7">C4</text>
<text x="179.1" y="86">T6</text>
<text x="273.9" y="85.2">+EQZ_3.3V</text>
<text x="180.1" y="93.5" transform="rotate(-90 180.1 93.5)">1</text>
<text x="203.2" y="94.3">R106</text>
<text x="279.1" y="95.4" transform="rotate(-90 279.1 95.4)">2</text>
<text x="353.4" y="90.3">100n</text>
<text x="379.8" y="93.1">J14</text>
<text x="385.1" y="93.3">2</text>
<text x="15.5" y="99.9">+3.3V</text>
<text x="42.8" y="100.4">+EQZ_3.3V</text>
<text x="82.7" y="100.7">+TLK_2.5VA</text>
<text x="158.9" y="101">0</text>
<text x="169.1" y="101">R103</text>
<text x="204" y="99.9">330</text>
<text x="220.6" y="98.9">+EQZ_3.3V</text>
<text x="282" y="99.4">D11</text>
<text x="373.7" y="98.7">1</text>
<text x="387.1" y="96.1">3</text>
<text x="387.1" y="101.2">4</text>
<text x="279.1" y="103.7" transform="rotate(-90 279.1 103.7)">1</text>
<text x="281.6" y="102.5">PGB1010603</text>
<text x="385.1" y="103.5">5</text>
<text x="279.1" y="110.6" transform="rotate(-90 279.1 110.6)">2</text>
<text x="375.9" y="108.1">CTP-BR-4001-Z</text>
<text x="38.4" y="114.4">CT1</text>
<text x="38.4" y="118.2">10u/16v</text>
<text x="48.8" y="114.2">C75</text>
<text x="48.8" y="118.2">100n</text>
<text x="63.3" y="118.2">100n10u/16v</text>
<text x="65.3" y="114.2">C6</text>
<text x="71.9" y="114.4">CT2</text>
<text x="82.4" y="118.5">R40</text>
<text x="142.9" y="114.2">C38</text>
<text x="143.3" y="118.2">10n</text>
<text x="221.6" y="114.2">C65</text>
<text x="222" y="118.2">10n</text>
<text x="279.1" y="118.9" transform="rotate(-90 279.1 118.9)">1</text>
<text x="282.2" y="119.2">PGB1010603</text>
<text x="282.5" y="115.7">D15</text>
<text x="79.5" y="122.3">200 1%</text>
<text x="104.1" y="121.5">RIN</text>
<text x="238.1" y="124.1">75 1%</text>
<text x="252.4" y="124.1">R100</text>
<text x="97.5" y="129.1">49.9 1%</text>
<text x="113.3" y="129.2">R98</text>
<text x="132.1" y="128.4">C24</text>
<text x="132.1" y="131.7">4.7u</text>
<text x="213.4" y="128.4">C49</text>
<text x="213.4" y="131.7">1u</text>
<text x="238.1" y="129.1">75 1%</text>
<text x="252.4" y="129.2">R101</text>
<text x="97.5" y="139.3">49.9 1%</text>
<text x="113.3" y="139.3">R99</text>
<text x="132.1" y="138.6">C26</text>
<text x="132.1" y="141.8">4.7u</text>
<text x="213.4" y="138.6">C50</text>
<text x="213.4" y="141.8">1u</text>
<text x="315.5" y="142.1">R11</text>
<text x="71.7" y="147.2">C19</text>
<text x="82.4" y="149">R97</text>
<text x="102.9" y="146.9">RIN#</text>
<text x="218.9" y="146.4">R102</text>
<text x="316.4" y="148.7">1k</text>
<text x="72.1" y="151.3">10n</text>
<text x="79.5" y="152.8">825 1%</text>
<text x="216.4" y="150.2">37.5 1%</text>
<text x="307.9" y="155.8">R12</text>
<text x="307.7" y="158.9">10k</text>
<text x="153.8" y="164.5">0</text>
<text x="164.1" y="164.5">R105</text>
<text x="185.9" y="164.5">C66</text>
<text x="185.9" y="169.5">1u</text>
<text x="104.8" y="194.2">+5V</text>
<text x="43.6" y="208.1">+VCCIO2</text>
<text x="107.2" y="205.6">C87</text>
<text x="107.2" y="209.4">100n</text>
<text x="206.4" y="209.4">+5V</text>
<text x="123.1" y="215.3">14</text>
<text x="127.3" y="212.7">U7</text>
<text x="228" y="215">U1</text>
<text x="246" y="214.8">MAX1480ECEPI</text>
<text x="50.5" y="217.3">R129</text>
<text x="65.8" y="217.8">330</text>
<text x="123.1" y="220.3">11</text>
<text x="127.8" y="216.5">VCC</text>
<text x="148.8" y="217.8">13</text>
<text x="215.7" y="217.8">1</text>
<text x="215.7" y="220.3">2</text>
<text x="219.2" y="219.1">VCC1</text>
<text x="219.2" y="221.6">VCC2</text>
<text x="256.6" y="219.1">AC1</text>
<text x="256.6" y="221.6">AC2</text>
<text x="263.1" y="217.8">28</text>
<text x="263.1" y="220.3">27</text>
<text x="314.7" y="217.3">R142</text>
<text x="330" y="217.8">10k</text>
<text x="50.5" y="222.4">R104</text>
<text x="51.1" y="227.5">R21</text>
<text x="65.8" y="222.9">330</text>
<text x="65.8" y="228">330</text>
<text x="83.3" y="228">LED1608(0603),green</text>
<text x="148.8" y="222.9">12</text>
<text x="178.3" y="223.4">C58</text>
<text x="178.3" y="227.2">100n</text>
<text x="185.9" y="223.4">C52</text>
<text x="185.9" y="227.2">100n</text>
<text x="193.5" y="223.4">C56</text>
<text x="193.5" y="227.2">100n</text>
<text x="201.2" y="223.4">C57</text>
<text x="201.2" y="227.2">100n</text>
<text x="215.7" y="222.9">3</text>
<text x="215.7" y="225.4">4</text>
<text x="215.7" y="228">5</text>
<text x="219.2" y="224.1">D1</text>
<text x="219.2" y="226.7">D2</text>
<text x="250.7" y="224.1">ISO-VCC1</text>
<text x="259.4" y="226.7">B</text>
<text x="263.1" y="222.9">26</text>
<text x="263.1" y="225.4">25</text>
<text x="263.1" y="228">24</text>
<text x="277.8" y="227.5">R5</text>
<text x="291.8" y="228">200</text>
<text x="369.6" y="225.7">CRS485-N</text>
<text x="124.3" y="230.5">1</text>
<text x="148.8" y="233">3</text>
<text x="215.7" y="230.5">6</text>
<text x="215.7" y="233">7</text>
<text x="219.2" y="229.2">GND1</text>
<text x="219.2" y="231.8">FS</text>
<text x="248.1" y="229.2">ISO-RO-DRV</text>
<text x="259.4" y="231.8">A</text>
<text x="263.1" y="230.5">23</text>
<text x="263.1" y="233">22</text>
<text x="276.6" y="232.5">R140</text>
<text x="292.5" y="233">3k</text>
<text x="369.6" y="230.7">CRS485-P</text>
<text x="28.1" y="238.6">CTXD</text>
<text x="124.3" y="235.6">2</text>
<text x="178.7" y="237.6">R2</text>
<text x="192.8" y="238.1">200</text>
<text x="215.7" y="235.6">8</text>
<text x="215.7" y="238.1">9</text>
<text x="219.2" y="234.3">SD</text>
<text x="219.2" y="236.8">VCC3</text>
<text x="219.2" y="239.4">DI</text>
<text x="250.4" y="239.4">ISO-COM1</text>
<text x="250.6" y="236.8">ISO-DE-IN</text>
<text x="251.4" y="234.3">ISO-DI-IN</text>
<text x="263.1" y="235.6">21</text>
<text x="263.1" y="238.1">20</text>
<text x="276.6" y="235.1">R141</text>
<text x="292.5" y="235.6">3k</text>
<text x="314.7" y="237.6">R143</text>
<text x="330" y="238.1">10k</text>
<text x="58.6" y="245.5">R127</text>
<text x="80.1" y="243.7">R1</text>
<text x="124.3" y="245.7">8</text>
<text x="148.8" y="243.2">10</text>
<text x="178.7" y="242.7">R3</text>
<text x="178.7" y="245.7">R4</text>
<text x="192.8" y="243.2">200</text>
<text x="193.4" y="245.7">3k</text>
<text x="214.5" y="240.7">10</text>
<text x="214.5" y="243.2">11</text>
<text x="214.5" y="245.7">12</text>
<text x="219.2" y="241.9">VCC4</text>
<text x="219.2" y="244.5">DE</text>
<text x="249" y="241.9">ISO-DI-DRV</text>
<text x="250.7" y="244.5">ISO-VCC2</text>
<text x="263.1" y="240.7">19</text>
<text x="263.1" y="243.2">18</text>
<text x="263.1" y="245.7">17</text>
<text x="27.8" y="246.2">CRXD</text>
<text x="79.9" y="250">1k</text>
<text x="148.8" y="248.3">9</text>
<text x="214.5" y="248.3">13</text>
<text x="214.5" y="250.8">14</text>
<text x="219.2" y="247">GND2</text>
<text x="219.2" y="249.5">RO</text>
<text x="248.2" y="247">ISO-DE-DRV</text>
<text x="250.4" y="249.5">ISO-COM2</text>
<text x="263.1" y="248.3">16</text>
<text x="263.1" y="250.8">15</text>
<text x="318.4" y="248.4">1</text>
<text x="323.1" y="246.5">R48</text>
<text x="331.6" y="248.3">2</text>
<text x="369.6" y="248.5">CRS485-SH</text>
<text x="27.1" y="256.4">CTXE#</text>
<text x="59.8" y="252.6">2k</text>
<text x="124.3" y="255.9">4</text>
<text x="219.2" y="252.1">VCC5</text>
<text x="248.5" y="252.1">ISO-RO-LED</text>
<text x="322.2" y="252.3">100/1w</text>
<text x="124.3" y="261">5</text>
<text x="148.8" y="263.5">7</text>
<text x="148.8" y="258.4">6</text>
<text x="336.5" y="261.5">Title</text>
<text x="127.3" y="268.8">74LV86</text>
<text x="141.8" y="264.8">GND</text>
<text x="336.5" y="270.4">Size</text>
<text x="344.2" y="270.4">Document Number</text>
<text x="402.6" y="270.4">Rev</text>
</g>
<g font-size="2.2">
<text x="191.6" y="95.9">D19</text>
<text x="86.4" y="215.8">D7</text>
<text x="86.4" y="220.8">D8</text>
<text x="86.4" y="218.3">LED3020,red</text>
<text x="86.4" y="223.4">LED3020,green</text>
<text x="72.9" y="228.2">D9</text>
</g>
<g font-size="2.1">
<text x="160" y="40">U23</text>
<text x="160" y="62.9">LMH0002TMA</text>
<text x="160.4" y="116.2">U28</text>
</g>
<g font-size="2">
<text x="26.2" y="72">L19</text>
<text x="25.7" y="76.8">BEAD2012</text>
<text x="26.2" y="107.6">L7</text>
<text x="25.7" y="112.4">BEAD2012</text>
</g>
</svg>
